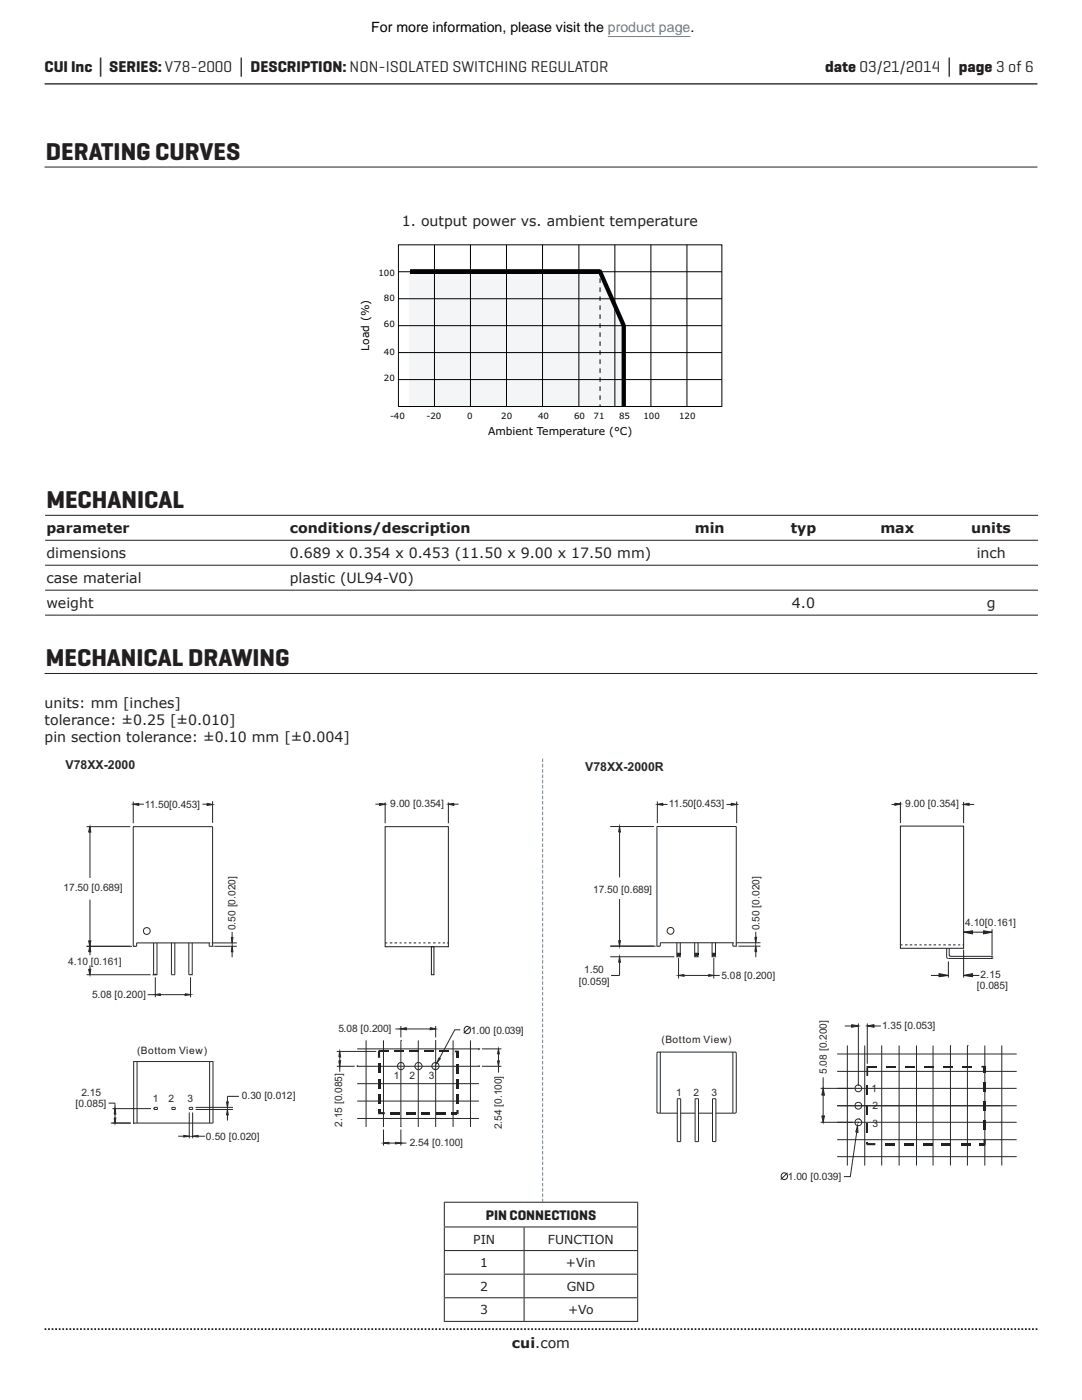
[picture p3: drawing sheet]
<svg xmlns="http://www.w3.org/2000/svg" width="216mm" height="279mm" viewBox="0 0 216 279" stroke-linecap="round" stroke-linejoin="round" font-family="sans-serif">
<path d="M8.9 16.7h198.1" fill="none" stroke="#231f20" stroke-width=".26"/>
<path d="M8.9 265.3h198.1" fill="none" stroke="#231f20" stroke-width=".35" stroke-dasharray=".4 .4 .4 .4 .4 .4" stroke-dashoffset=".7" stroke-linecap="butt"/>
<path d="M9 102.8h198.1M9 107.8h198.1M9 112.8h198.1M9 117.8h198.1M9 122.8h198.1" fill="none" stroke="#231f20" stroke-width=".2"/>
<path d="M29.5 198.5h7.4M31 195v4M38 195v4" fill="none" stroke="#24282b" stroke-width=".2"/>
<path d="M31 198.5l1-.2zM31 198.5l1 .2v-.4z" fill-rule="evenodd" fill="#24282b"/>
<path d="M31 198.5l1-.2v.4z" fill="none" stroke="#24282b" stroke-width=".2"/>
<path d="M36.9 198.3l1.1 .2zM36.9 198.3l1.1 .2-1.1 .2z" fill-rule="evenodd" fill="#24282b"/>
<path d="M17.3 188.9h8.7M17.3 194.5h12.8M18 190v.6M18 192.7v.7M36.9 198.3l1.1 .2-1.1 .2z" fill="none" stroke="#24282b" stroke-width=".2"/>
<path d="M18 188.9l-.3 1.1zM18 188.9l.1 1.1h-.4z" fill-rule="evenodd" fill="#24282b"/>
<path d="M18 188.9l.1 1.1h-.4z" fill="none" stroke="#24282b" stroke-width=".2"/>
<path d="M17.7 193.4l.3 1.1zM17.7 193.4l.3 1.1 .1-1.1z" fill-rule="evenodd" fill="#24282b"/>
<path d="M17.3 165h8.7M18 166.1v9.1M18 179.5v8.3M17.3 188.9h9M17.7 193.4h.4l-.1 1.1z" fill="none" stroke="#24282b" stroke-width=".2"/>
<path d="M18 165l-.3 1.1zM18 165l.1 1.1h-.4z" fill-rule="evenodd" fill="#24282b"/>
<path d="M18 165l.1 1.1h-.4z" fill="none" stroke="#24282b" stroke-width=".2"/>
<path d="M17.7 187.8l.3 1.1zM17.7 187.8l.3 1.1 .1-1.1z" fill-rule="evenodd" fill="#24282b"/>
<g fill="none" stroke="#24282b" stroke-width=".2">
<path d="M17.7 187.8h.4l-.1 1.1zM27.3 188.2v.7h-.7v-23.9h15.8v23.9h-.7v-.7M30.7 188.2v6.3h.6v-6.3M34.2 188.2v6.3h.7v-6.3M37.7 188.2v6.3h.7v-6.3M26.7 211.9h15.8v12.2h-15.8zM27.3 211.9v12.2M41.8 211.9v12.2M45.4 218.8v1.1M22.1 224.1h4M30.7 221h.7v.4h-.7zM34.3 221h.7v.4h-.7z"/>
<path d="M37.8 221h.6v.4h-.6zM39 221.4h7.5M39 221h7.5M45.4 222.5v1.1"/>
</g>
<path d="M45.4 221.4l-.2 1.1zM45.4 221.4l.2 1.1h-.4z" fill-rule="evenodd" fill="#24282b"/>
<path d="M45.4 221.4l.2 1.1h-.4z" fill="none" stroke="#24282b" stroke-width=".2"/>
<path d="M45.2 219.9l.2 1.1zM45.2 219.9l.2 1.1 .2-1.1z" fill-rule="evenodd" fill="#24282b"/>
<path d="M42.3 188.2h4.9M42.8 188.9h4.4M46.3 186v1.1M46.3 190v1.1M45.2 219.9h.4l-.2 1.1z" fill="none" stroke="#24282b" stroke-width=".2"/>
<path d="M46.3 188.9l-.2 1.1zM46.3 188.9l.2 1.1h-.4z" fill-rule="evenodd" fill="#24282b"/>
<path d="M46.3 188.9l.2 1.1h-.4z" fill="none" stroke="#24282b" stroke-width=".2"/>
<path d="M46.1 187.1l.2 1.1zM46.1 187.1l.2 1.1 .2-1.1z" fill-rule="evenodd" fill="#24282b"/>
<path d="M46.1 187.1h.4l-.2 1.1zM35.6 226.8h1.1M37.8 222v5.2M38.4 222v5.2M39.5 226.8h1.4" fill="none" stroke="#24282b" stroke-width=".2"/>
<path d="M36.7 226.6l1.1 .2zM36.7 226.6l1.1 .2-1.1 .1z" fill-rule="evenodd" fill="#24282b"/>
<path d="M36.7 226.6l1.1 .2-1.1 .1z" fill="none" stroke="#24282b" stroke-width=".2"/>
<path d="M38.4 226.8l1.1-.2zM38.4 226.8l1.1 .1v-.3z" fill-rule="evenodd" fill="#24282b"/>
<path d="M22.4 224.1h3.7M22.4 221.3h7.7M22.9 220.2v1.1M22.9 222.4v.7M38.4 226.8l1.1-.2v.3z" fill="none" stroke="#24282b" stroke-width=".2"/>
<path d="M22.9 221.3l-.1 1.1zM22.9 221.3l.2 1.1h-.3z" fill-rule="evenodd" fill="#24282b"/>
<path d="M22.9 221.3l.2 1.1h-.3z" fill="none" stroke="#24282b" stroke-width=".2"/>
<path d="M22.8 223.1l.1 1zM22.8 223.1l.1 1 .2-1z" fill-rule="evenodd" fill="#24282b"/>
<g fill="none" stroke="#24282b" stroke-width=".2">
<path d="M22.8 223.1h.3l-.2 1z"/>
<circle cx="29.3" cy="185.8" r=".68"/>
</g>
<path d="M31 194.5h.1" fill="none" stroke="#24282b" stroke-width=".2"/>
<path d="M38 194.5h.1" fill="none" stroke="#24282b" stroke-width=".2"/>
<path d="M30.6 194.5l.1-.1z" fill="#24282b"/>
<path d="M30.6 194.5l.1-.1z" fill="none" stroke="#24282b" stroke-width=".2"/>
<path d="M26.9 188.9h.1" fill="none" stroke="#24282b" stroke-width=".2"/>
<path d="M18 188.9h.1" fill="none" stroke="#24282b" stroke-width=".2"/>
<path d="M26.7 211.9h.1" fill="none" stroke="#24282b" stroke-width=".2"/>
<path d="M26.7 224.1h.1" fill="none" stroke="#24282b" stroke-width=".2"/>
<path d="M26.7 211.9h.1" fill="none" stroke="#24282b" stroke-width=".2"/>
<path d="M42.5 211.9h.1" fill="none" stroke="#24282b" stroke-width=".2"/>
<path d="M30.7 221.3h.1" fill="none" stroke="#24282b" stroke-width=".2"/>
<path d="M188.9 189.3v1.7l.3 .3h8.8v-.4l-8.4-.1-.2-.1v-1.4M26.7 224.1h.1" fill="none" stroke="#24282b" stroke-width=".2"/>
<path d="M198 191.3h.1" fill="none" stroke="#24282b" stroke-width=".2"/>
<path d="M179.7 160v4.3M192.3 160v4.3M185.8 194.7h1.6M189.2 191.9v3.2" fill="none" stroke="#23201c" stroke-width=".2"/>
<path d="M187.4 194.3l1.8 .4zM187.4 194.3v.6l1.8-.2z" fill-rule="evenodd" fill="#24282b"/>
<path d="M187.4 194.3l1.8 .4-1.8 .2zM192.3 189.5v5.6M192.3 186h4.6M198 185.4v5.3" fill="none" stroke="#23201c" stroke-width=".2"/>
<path d="M196.3 185.8l1.7 .2zM196.3 185.8v.6l1.7-.4z" fill-rule="evenodd" fill="#24282b"/>
<path d="M196.3 185.8l1.7 .2-1.7 .4z" fill="none" stroke="#23201c" stroke-width=".2"/>
<path d="M198 190.9h.1" fill="none" stroke="#24282b" stroke-width=".2"/>
<path d="M189.7 190.9h.1" fill="none" stroke="#24282b" stroke-width=".2"/>
<path d="M198 191.3h.1" fill="none" stroke="#24282b" stroke-width=".2"/>
<path d="M177.9 160.5h.9M198 190.9h.1" fill="none" stroke="#24282b" stroke-width=".2"/>
<path d="M192.3 160.5l1.1-.2zM192.3 160.5l1.1 .2v-.4z" fill-rule="evenodd" fill="#24282b"/>
<path d="M192.3 160.5l1.1-.2v.4z" fill="none" stroke="#24282b" stroke-width=".2"/>
<path d="M178.6 160.3l1.1 .2zM178.6 160.3l1.1 .2-1.1 .2z" fill-rule="evenodd" fill="#24282b"/>
<path d="M178.6 160.3l1.1 .2-1.1 .2z" fill="none" stroke="#24282b" stroke-width=".2"/>
<path d="M192.3 186l1.8-.2zM192.3 186l1.8-.2v.6z" fill-rule="evenodd" fill="#24282b"/>
<path d="M76.9 160.2v4.1M89.5 160.2v4.1M179.7 164.9h12.6v24.4h-12.6zM192.3 186l1.8-.2v.6z" fill="none" stroke="#23201c" stroke-width=".2"/>
<path d="M90.3 160.5h1.2" fill="none" stroke="#24282b" stroke-width=".2"/>
<path d="M89.5 160.5l1.1-.2zM89.5 160.5l1.1 .2v-.4z" fill-rule="evenodd" fill="#24282b"/>
<path d="M89.5 160.5l1.1-.2v.4z" fill="none" stroke="#24282b" stroke-width=".2"/>
<path d="M75.8 160.3l1.1 .2zM75.8 160.3l1.1 .2-1.1 .2z" fill-rule="evenodd" fill="#24282b"/>
<path d="M75.8 160.3l1.1 .2-1.1 .2z" fill="none" stroke="#24282b" stroke-width=".2"/>
<path d="M26.6 160v4.3M42.4 159.9v4.3M27.5 160.5h1.2M40.4 160.5h1M76.7 160.6h.1" fill="none" stroke="#24282b" stroke-width=".2"/>
<g fill="none" stroke="#23201c" stroke-width=".2">
<path d="M76.9 165h12.6v23.9h-12.6zM76.9 188.2h.4M77.8 188.2h.5M78.7 188.2h.5M79.7 188.2h.5M80.7 188.2h.4M81.6 188.2h.5M82.5 188.2h.5M83.5 188.2h.5M84.5 188.2h.4M85.4 188.2h.5M86.1 188.9h.5v5.6h-.5z"/>
<path d="M86.4 188.2h.5M87.4 188.2h.5M88.4 188.2h.4M89.3 188.2h.2M179.7 188.6h.4M180.6 188.6h.5M181.5 188.6h.5M182.5 188.6h.5M183.5 188.6h.4M184.4 188.6h.5M185.3 188.6h.5M186.3 188.6h.5"/>
<path d="M187.3 188.6h.4M188.2 188.6h.5M189.2 188.6h.5M190.2 188.6h.5M191.2 188.6h.4M192.1 188.6h.2"/>
</g>
<path d="M26.6 160.5l1.1-.2zM26.6 160.5l1.1 .2v-.4z" fill-rule="evenodd" fill="#24282b"/>
<path d="M26.6 160.5l1.1-.2v.4z" fill="none" stroke="#24282b" stroke-width=".2"/>
<path d="M41.3 160.3l1.1 .3zM41.3 160.3l1.1 .3-1.1 .1z" fill-rule="evenodd" fill="#24282b"/>
<path d="M41.3 160.3l1.1 .3-1.1 .1zM135.4 191.2v4.1M136.5 194.7h4.9M142.4 191.2v4.1M142.4 194.7h1.2" fill="none" stroke="#24282b" stroke-width=".2"/>
<path d="M135.4 194.7l1.1-.2zM135.4 194.7l1.1 .1v-.3z" fill-rule="evenodd" fill="#24282b"/>
<path d="M135.4 194.7l1.1-.2v.3z" fill="none" stroke="#24282b" stroke-width=".2"/>
<path d="M141.4 194.5l1 .2zM141.4 194.5l1 .2-1 .1z" fill-rule="evenodd" fill="#24282b"/>
<path d="M121.8 190.9h12.8M121.8 188.8h8.7M123.6 192v2.7M141.4 194.5l1 .2-1 .1z" fill="none" stroke="#24282b" stroke-width=".2"/>
<path d="M123.6 190.9l-.1 1.1zM123.6 190.9l.2 1.1h-.3z" fill-rule="evenodd" fill="#24282b"/>
<path d="M121.8 165h8.7M123.6 166.1v9M123.6 179.4v8.3M121.8 188.8h9M123.6 190.9l.2 1.1h-.3z" fill="none" stroke="#24282b" stroke-width=".2"/>
<path d="M123.6 165l-.1 1.1zM123.6 165l.2 1.1h-.3z" fill-rule="evenodd" fill="#24282b"/>
<path d="M123.6 165l.2 1.1h-.3z" fill="none" stroke="#24282b" stroke-width=".2"/>
<path d="M123.5 187.7l.1 1.1zM123.5 187.7l.1 1.1 .2-1.1z" fill-rule="evenodd" fill="#24282b"/>
<path d="M123.5 187.7h.3l-.2 1.1zM131.8 188.1v.7h-.7v-23.8h15.8v23.8h-.7v-.7M146.8 188.1h4.9M147.3 188.8h4.4M150.8 185.9v1.1M150.8 189.9v1.1" fill="none" stroke="#24282b" stroke-width=".2"/>
<path d="M150.8 188.8l-.2 1.1zM150.8 188.8l.2 1.1h-.4z" fill-rule="evenodd" fill="#24282b"/>
<path d="M150.8 188.8l.2 1.1h-.4z" fill="none" stroke="#24282b" stroke-width=".2"/>
<path d="M150.6 187l.2 1.1zM150.6 187l.2 1.1 .2-1.1z" fill-rule="evenodd" fill="#24282b"/>
<g fill="none" stroke="#24282b" stroke-width=".2">
<path d="M150.6 187h.4l-.2 1.1z"/>
<circle cx="133.8" cy="185.8" r=".67"/>
</g>
<path d="M142.5 194.7h.1" fill="none" stroke="#24282b" stroke-width=".2"/>
<path d="M131.1 188.8h.1" fill="none" stroke="#24282b" stroke-width=".2"/>
<path d="M131.4 188.8h.1" fill="none" stroke="#24282b" stroke-width=".2"/>
<path d="M123.6 190.9h.1" fill="none" stroke="#24282b" stroke-width=".2"/>
<path d="M146.9 188.8h.1" fill="none" stroke="#24282b" stroke-width=".2"/>
<path d="M131.2 160v4.3M147 160v4.3M132.3 160.5h.9M145 160.5h.9M150.8 188.8h.1" fill="none" stroke="#24282b" stroke-width=".2"/>
<path d="M131.2 160.5l1.1-.2zM131.2 160.5l1.1 .2v-.4z" fill-rule="evenodd" fill="#24282b"/>
<path d="M131.2 160.5l1.1-.2v.4z" fill="none" stroke="#24282b" stroke-width=".2"/>
<path d="M145.9 160.3l1.1 .2zM145.9 160.3l1.1 .2-1.1 .2z" fill-rule="evenodd" fill="#24282b"/>
<path d="M145.9 160.3l1.1 .2-1.1 .2z" fill="none" stroke="#24282b" stroke-width=".2"/>
<path d="M147 160.5h.1z" fill="#24282b"/>
<g fill="none" stroke="#24282b" stroke-width=".2">
<path d="M147 160.5h.1zM135.1 190.7h.6M135.1 188.1v2.6M135.1 190.7v.2h.6v-.2M135.7 188.1v2.6M138.6 190.7h.7M138.6 188.1v2.6M138.6 190.7v.2h.7v-.2M139.3 188.1v2.6M142.1 190.7h.7M142.1 188.1v2.6M142.8 188.1v2.8h-.7v-.2"/>
<path d="M131.8 210h14.9l.2 .1v11.8l-.2 .3h-3.9M135.1 219.3h.7v8.5h-.7zM138.7 219.3h.7v8.5h-.7zM142.2 219.3h.6v8.5h-.6zM146.2 210v12.2M135.1 222.2h-3.8l-.2-.2v-11.8l.2-.2h.5v12.2M135.8 222.2h2.9M139.4 222.2h2.8"/>
</g>
<path d="M135.8 190.5l.1 .1z" fill="#010202"/>
<path d="M135.1 190.5h.6" fill="none" stroke="#24282b" stroke-width=".2"/>
<path d="M135.8 190.3l.1 .1z" fill="#010202"/>
<path d="M135.1 190.3h.6" fill="none" stroke="#24282b" stroke-width=".2"/>
<path d="M139.3 190.5l.1 .1z" fill="#010202"/>
<path d="M138.6 190.5h.7" fill="none" stroke="#24282b" stroke-width=".2"/>
<path d="M139.3 190.3l.1 .1z" fill="#010202"/>
<path d="M138.6 190.3h.7" fill="none" stroke="#24282b" stroke-width=".2"/>
<path d="M142.8 190.5v.1z" fill="#010202"/>
<path d="M142.1 190.5h.7" fill="none" stroke="#24282b" stroke-width=".2"/>
<path d="M142.8 190.3v.1z" fill="#010202"/>
<path d="M142.1 190.3h.7" fill="none" stroke="#24282b" stroke-width=".2"/>
<path d="M142.8 190.9h.1" fill="none" stroke="#24282b" stroke-width=".2"/>
<path d="M27.3 188.2h14.4M121.9 194.7h1.7M131.8 188.1h14.4M194.1 194.7h1.3" fill="none" stroke="#23201c" stroke-width=".2"/>
<path d="M192.3 194.7l1.8-.4zM192.3 194.7l1.8-.4v.6z" fill-rule="evenodd" fill="#24282b"/>
<path d="M192.3 194.7l1.8-.4v.6zM45.4 218.8h2.3M21.7 220.2h1.2" fill="none" stroke="#23201c" stroke-width=".2"/>
<path d="M74.9 160.5h1.1M193.4 160.5h1M91.8 205.5h-1.1l-3 5.7" fill="none" stroke="#24282b" stroke-width=".2"/>
<path d="M108.3 151.1v88.7" fill="none" stroke="#79848d" stroke-width=".2" stroke-dasharray=".7 .4 .7 .4 .7 .4" stroke-linecap="butt"/>
<path d="M87.6 211.1l-.4 1zM87.6 211.1l-.4 1 .7-.8z" fill-rule="evenodd" fill="#24282b"/>
<path d="M67.2 209.8h7.9M67.2 212.8h3.6M67.8 210.9v.8M67.8 212.8v1.1M86.8 212.8h.2M86.9 212.6v.3M87.6 211.1l.3 .2-.7 .8z" fill="none" stroke="#24282b" stroke-width=".2"/>
<path d="M67.8 209.8l-.2 1.1zM67.8 209.8l.2 1.1h-.4z" fill-rule="evenodd" fill="#24282b"/>
<path d="M67.8 209.8l.2 1.1h-.4z" fill="none" stroke="#24282b" stroke-width=".2"/>
<path d="M67.6 211.7l.2 1.1zM67.6 211.7l.2 1.1 .2-1.1z" fill-rule="evenodd" fill="#24282b"/>
<path d="M67.6 211.7h.4l-.2 1.1zM76.5 225.4v3.2M77.6 228.1h1.3M80 225.4v3.2M80 228.1h1.1" fill="none" stroke="#24282b" stroke-width=".2"/>
<path d="M76.5 228.1l1.1-.1zM76.5 228.1l1.1 .2v-.3z" fill-rule="evenodd" fill="#24282b"/>
<path d="M76.5 228.1l1.1-.1v.3z" fill="none" stroke="#24282b" stroke-width=".2"/>
<path d="M78.9 228l1.1 .1zM78.9 228l1.1 .1-1.1 .2z" fill-rule="evenodd" fill="#24282b"/>
<path d="M96.2 209.3h3.9M96.2 212.8h3.9M99.5 210.3v1.4M99.5 212.8v1.3M78.9 228l1.1 .1-1.1 .2z" fill="none" stroke="#24282b" stroke-width=".2"/>
<path d="M99.5 209.3l-.2 1zM99.5 209.3l.1 1h-.3z" fill-rule="evenodd" fill="#24282b"/>
<path d="M99.5 209.3l.1 1h-.3z" fill="none" stroke="#24282b" stroke-width=".2"/>
<path d="M99.3 211.7l.2 1.1zM99.3 211.7l.2 1.1 .1-1.1z" fill-rule="evenodd" fill="#24282b"/>
<g fill="none" stroke="#24282b" stroke-width=".2">
<path d="M71.3 212.8h24.3M71.3 216.3h24.3M71.3 219.7h24.3M71.3 209.3h24.3M73 207.6v17.3M76.5 207.6v17.3M78.9 205.3h1.1M80 207.6v17.3M80 204.8v2.2M81.1 205.3h4.7M83.5 207.6v17.3M86.9 207.6v17.3"/>
<path d="M86.9 204.8v2.2M90.4 207.6v17.3M93.9 207.6v17.3M99.3 211.7h.3l-.1 1.1zM71.3 223.2h24.3"/>
<circle cx="80" cy="212.7" r=".69"/>
<circle cx="83.5" cy="212.8" r=".72"/>
<circle cx="86.9" cy="212.8" r=".71"/>
</g>
<path d="M85.8 205.1l1.1 .2zM85.8 205.1l1.1 .2-1.1 .2z" fill-rule="evenodd" fill="#24282b"/>
<path d="M85.8 205.1l1.1 .2-1.1 .2z" fill="none" stroke="#24282b" stroke-width=".2"/>
<path d="M80 205.3l1.1-.2zM80 205.3l1.1 .2v-.4z" fill-rule="evenodd" fill="#24282b"/>
<path d="M80 205.3l1.1-.2v.4z" fill="none" stroke="#24282b" stroke-width=".2"/>
<path d="M87.2 212.1h.1" fill="none" stroke="#24282b" stroke-width=".2"/>
<path d="M75.7 209.8h.1" fill="none" stroke="#24282b" stroke-width=".2"/>
<path d="M71.3 212.7l.1 .1z" fill-rule="evenodd" fill="#24282b"/>
<path d="M71.3 212.7l.1 .1z" fill="none" stroke="#24282b" stroke-width=".2"/>
<path d="M67.7 212.7l.1 .1z" fill-rule="evenodd" fill="#24282b"/>
<path d="M67.7 212.7l.1 .1z" fill="none" stroke="#24282b" stroke-width=".2"/>
<path d="M76.5 224.9h.1" fill="none" stroke="#24282b" stroke-width=".2"/>
<path d="M80 224.9h.1" fill="none" stroke="#24282b" stroke-width=".2"/>
<path d="M95.7 209.3h.1" fill="none" stroke="#24282b" stroke-width=".2"/>
<path d="M95.6 212.7l.1 .1z" fill-rule="evenodd" fill="#24282b"/>
<path d="M95.6 212.7l.1 .1z" fill="none" stroke="#24282b" stroke-width=".2"/>
<path d="M99.5 212.8h.1" fill="none" stroke="#24282b" stroke-width=".2"/>
<path d="M86.9 207.6h.1" fill="none" stroke="#24282b" stroke-width=".2"/>
<path d="M80 205.3h.1" fill="none" stroke="#24282b" stroke-width=".2"/>
<g fill="none" stroke="#23201c" stroke-width=".2">
<path d="M93.9 204.9l-1.4 1.3"/>
<circle cx="93.2" cy="205.5" r=".69"/>
</g>
<g fill="#23201c">
<path d="M75.6 209.7h1.9v.3h-1.9z"/>
<path d="M78.6 209.7h2v.3h-2z"/>
<path d="M81.7 209.7h1.9v.3h-1.9z"/>
<path d="M84.7 209.7h1.9v.3h-1.9z"/>
<path d="M87.7 209.7h1.9v.3h-1.9z"/>
<path d="M90.7 209.7h.6l.2 .1-.2 .2h-.6z"/>
<path d="M91.3 209.7h.2v.1z"/>
<path d="M91.1 209.8h.4v1.4h-.4z"/>
<path d="M91.1 212.4h.4v1.8h-.4z"/>
<path d="M91.1 215.4h.4v1.9h-.4z"/>
<path d="M91.1 218.5h.4v1.8h-.4z"/>
<path d="M91.1 221.5h.4v.6l-.2 .3-.2-.3z"/>
<path d="M91.5 222.1v.3h-.2z"/>
<path d="M90.1 221.9h1.2v.5h-1.2z"/>
<path d="M87 221.9h1.9v.5h-1.9z"/>
<path d="M84.1 221.9h1.7v.5h-1.7z"/>
<path d="M81 221.9h1.9v.5h-1.9z"/>
<path d="M78 221.9h1.8v.5h-1.8z"/>
<path d="M75.4 222.1l.2-.2h1.2v.5h-1.2z"/>
<path d="M75.4 222.1l.2 .3h-.2z"/>
<path d="M75.4 221.4h.4v.7h-.4z"/>
<path d="M75.4 218.4h.4v1.9h-.4z"/>
<path d="M75.4 215.3h.4v1.9h-.4z"/>
<path d="M75.4 212.3h.4v1.9h-.4z"/>
<path d="M75.4 209.8l.2-.1 .2 .1v1.3h-.4z"/>
<path d="M75.4 209.7h.2l-.2 .1z"/>
</g>
<g fill="none" stroke="#24282b" stroke-width=".2">
<path d="M163.7 217.2h39.2M164.3 215v2.2M164.3 218.6v4.1M167 213.8h35.9M167 210.3h35.9M169.1 208.7v23.9M172.5 208.7v23.9M175.9 208.7v23.9M179.4 208.7v23.9M182.9 208.7v23.9M186.2 208.7v23.9M189.7 208.7v23.9"/>
<path d="M193 208.7v23.9M196.5 208.7v23.9M199.9 208.7v23.9M163.7 224h39.2M167 220.7h35.9M167 227.5h35.9M167 230.8h35.9"/>
<circle cx="171.3" cy="217.2" r=".68"/>
<circle cx="171.3" cy="224" r=".69"/>
<circle cx="171.3" cy="220.7" r=".68"/>
</g>
<path d="M164 222.7l.3 1.3zM164 222.7l.3 1.3 .2-1.3z" fill-rule="evenodd" fill="#24282b"/>
<path d="M164 222.7h.5l-.2 1.3z" fill="none" stroke="#24282b" stroke-width=".2"/>
<path d="M164.3 217.2l-.3 1.4zM164.3 217.2l.2 1.4h-.5z" fill-rule="evenodd" fill="#24282b"/>
<path d="M164.3 217.2l.2 1.4h-.5zM168.6 204.8h1.3M171.3 204.3v12.4M173.1 204.3v8M174.4 204.8h1.4" fill="none" stroke="#24282b" stroke-width=".2"/>
<path d="M169.9 204.5l1.4 .3zM169.9 204.5l1.4 .3-1.4 .2z" fill-rule="evenodd" fill="#24282b"/>
<path d="M169.9 204.5l1.4 .3-1.4 .2z" fill="none" stroke="#24282b" stroke-width=".2"/>
<path d="M173.1 204.8l1.3-.3zM173.1 204.8l1.3 .2v-.5z" fill-rule="evenodd" fill="#24282b"/>
<path d="M173.1 204.8l1.3-.3v.5zM170.9 226l-1.2 8.8h-1.3" fill="none" stroke="#24282b" stroke-width=".2"/>
<path d="M171.1 224.7l-.3 1.2zM171.1 224.7l.1 1.3-.4-.1z" fill-rule="evenodd" fill="#24282b"/>
<path d="M171.1 224h.3M171.1 224.7l.1 1.3-.4-.1zM171.3 223.9v.2" fill="none" stroke="#24282b" stroke-width=".2"/>
<g fill="none" stroke="#23201c" stroke-width=".2">
<path d="M157.1 234.1l-1.3 1.3"/>
<circle cx="156.5" cy="234.7" r=".67"/>
</g>
<g fill="#23201c">
<path d="M173.1 212.7h1.9v.4h-1.9z"/>
<path d="M176.9 212.7h1.9v.4h-1.9z"/>
<path d="M180.7 212.7h1.9v.4h-1.9z"/>
<path d="M184.5 212.7h1.8v.4h-1.8z"/>
<path d="M188.2 212.7h2v.4h-2z"/>
<path d="M192 212.7h2v.4h-2z"/>
<path d="M195.8 212.7h.7l.2 .2-.2 .2h-.7z"/>
<path d="M196.5 212.7h.2v.2z"/>
<path d="M196.3 212.9h.4v1.3h-.4z"/>
<path d="M196.3 216h.4v2h-.4z"/>
<path d="M196.3 219.8h.4v2h-.4z"/>
<path d="M196.3 223.6h.4v1.9h-.4z"/>
<path d="M196.3 227.4h.4v.9l-.2 .3-.2-.3z"/>
<path d="M196.7 228.3v.3h-.2z"/>
<path d="M195.5 228.1h1v.5h-1z"/>
<path d="M191.7 228.1h1.9v.5h-1.9z"/>
<path d="M187.9 228.1h1.9v.5h-1.9z"/>
<path d="M184.1 228.1h1.9v.5h-1.9z"/>
<path d="M180.3 228.1h2v.5h-2z"/>
<path d="M176.5 228.1h2v.5h-2z"/>
<path d="M173.1 228.1h1.6v.5h-1.6l-.2-.3z"/>
<path d="M172.9 228.3l.2 .3h-.2z"/>
<path d="M172.9 228h.3v.3h-.3z"/>
<path d="M172.9 224.2h.3v1.9h-.3z"/>
<path d="M172.9 220.5h.3v1.9h-.3z"/>
<path d="M172.9 216.7h.3v1.9h-.3z"/>
<path d="M172.9 212.9l.2-.2 .1 .2v1.9h-.3z"/>
<path d="M172.9 212.7h.2l-.2 .2z"/>
</g>
<path d="M170.9 217.2h.1" fill="none" stroke="#24282b" stroke-width=".2"/>
<path d="M170.9 224h.1" fill="none" stroke="#24282b" stroke-width=".2"/>
<path d="M189.7 208.7h.1" fill="none" stroke="#24282b" stroke-width=".2"/>
<path d="M171.3 217.2h.1" fill="none" stroke="#24282b" stroke-width=".2"/>
<path d="M171.2 224.7h.1" fill="none" stroke="#24282b" stroke-width=".2"/>
<g fill="none" stroke="#231f20" stroke-width=".2">
<path d="M8.9 134.4h198.1M88.6 239.9h38.7M88.6 244.9h38.7M88.6 249.6h38.7M88.6 254.3h38.7M88.6 259h38.7M88.7 240v4.8M88.7 245v4.5M88.7 249.7v4.5M88.7 254.4v4.5M88.7 259.1v4.5M104.6 245v4.5"/>
<path d="M104.6 249.7v4.5M104.6 254.4v4.5M104.6 259.1v4.5M127.2 240v4.8M127.2 245v4.5M127.2 249.7v4.5M127.2 254.4v4.5M127.2 259.1v4.5M88.6 263.7h38.7"/>
</g>
<path d="M81.6 54.2h38.1l4.8 10.8v16.1h-42.9z" fill-rule="evenodd" fill="#f3f5f6"/>
<g fill="none" stroke="#010202" stroke-width=".2">
<path d="M79.5 48.9h64.5v32.2h-64.5zM79.5 54.2h64.5M79.5 59.6h64.5M86.7 48.9v32.2M93.9 48.9v32.2M101.1 48.9v32.2M108.3 48.9v32.2M115.5 48.9v32.2M119.7 54.2v.5M122.7 48.9v32.2M129.9 48.9v32.2M137.1 48.9v32.2"/>
<path d="M79.5 75.8h64.5M79.5 70.4h64.5M79.5 65h64.5M119.7 80.7v.4"/>
</g>
<path d="M119.7 54.2h-37.9h37.9l4.8 10.8v16.1" fill="none" stroke="#010202" stroke-width=".86" stroke-linecap="butt"/>
<path d="M119.7 79.8v-3.1" fill="none" stroke="#010202" stroke-width=".2" stroke-dasharray=".9 .9 .9 .9" stroke-linecap="butt"/>
<path d="M119.7 76.2v-21.1" fill="none" stroke="#010202" stroke-width=".2" stroke-dasharray=".9 .9 .9 .9 .9 .9" stroke-linecap="butt"/>
<path d="M8.9 33.3h198.1" fill="none" stroke="#231f20" stroke-width=".2"/>
<path d="M121.3 7.3h16.5" fill="none" stroke="#4582a4" stroke-width=".2"/>
<g font-size="4.9" fill="#231f20">
<text x="9.1" y="31.9">DERATING CURVES</text>
<text x="9.3" y="101.3">MECHANICAL</text>
<text x="9.1" y="133">MECHANICAL DRAWING</text>
</g>
<g font-size="3.2" fill="#231f20">
<text x="8.9" y="14.3">CUI Inc │ SERIES: V78-2000 │ DESCRIPTION: NON-ISOLATED SWITCHING REGULATOR</text>
<text x="164.6" y="14.3">date 03/21/2014 │ page 3 of 6</text>
</g>
<text font-size="2.8" x="74.1" y="6.4">For more information, please visit the product page.</text>
<g font-size="2.8" fill="#231f20">
<text x="80.2" y="45.2">1. output power vs. ambient temperature</text>
<text x="9.3" y="106.4">parameter</text>
<text x="57.8" y="106.4">conditions/description</text>
<text x="138.6" y="106.4">min</text>
<text x="157.8" y="106.4">typ</text>
<text x="175.7" y="106.4">max</text>
<text x="193.8" y="106.4">units</text>
<text x="9.3" y="111.4">dimensions</text>
<text x="57.8" y="111.4">0.689 x 0.354 x 0.453 (11.50 x 9.00 x 17.50 mm)</text>
<text x="194.9" y="111.4">inch</text>
<text x="9.3" y="116.4">case material</text>
<text x="57.8" y="116.4">plastic (UL94-V0)</text>
<text x="9.3" y="121.4">weight</text>
<text x="158" y="121.4">4.0</text>
<text x="196.9" y="121.4">g</text>
<text x="8.9" y="141.4">units: mm [inches]</text>
<text x="8.9" y="144.8">tolerance: ±0.25 [±0.010]</text>
<text x="8.9" y="148.2">pin section tolerance: ±0.10 mm [±0.004]</text>
<text x="96.9" y="243.5">PIN CONNECTIONS</text>
<text x="102.2" y="269">cui.com</text>
</g>
<g font-size="2.5" fill="#24282b">
<text x="13.1" y="153.4">V78XX-2000</text>
<text x="116.8" y="153.9">V78XX-2000R</text>
</g>
<g font-size="2.5" fill="#231f20">
<text x="94.4" y="248.2">PIN</text>
<text x="109.3" y="248.2">FUNCTION</text>
<text x="95.8" y="252.9">1</text>
<text x="95.8" y="257.6">2</text>
<text x="112.9" y="252.9">+Vin</text>
<text x="113.1" y="257.6">GND</text>
<text x="95.8" y="262.3">3</text>
<text x="113.4" y="262.3">+Vo</text>
</g>
<g font-size="2.2" fill="#010202">
<text x="73.7" y="70" transform="rotate(-90 73.7 70)">Load (%)</text>
<text x="97.4" y="86.7">Ambient Temperature (°C)</text>
</g>
<g font-size="2" fill="#24282b">
<text x="28.9" y="161.2">11.50[0.453]</text>
<text x="77.9" y="161.1">9.00 [0.354]</text>
<text x="133.5" y="161.1">11.50[0.453]</text>
<text x="180.6" y="161.1">9.00 [0.354]</text>
<text x="12.7" y="177.8">17.50 [0.689]</text>
<text x="118.4" y="178.2">17.50 [0.689]</text>
<text x="47" y="185.6" transform="rotate(-90 47 185.6)">0.50 [0.020]</text>
<text x="151.6" y="185.6" transform="rotate(-90 151.6 185.6)">0.50 [0.020]</text>
<text x="192.6" y="184.8">4.10[0.161]</text>
<text x="13.6" y="192.5">4.10 [0.161]</text>
<text x="115.5" y="196.7">[0.059]</text>
<text x="116.6" y="194.2">1.50</text>
<text x="143.9" y="195.4">5.08 [0.200]</text>
<text x="194.9" y="197.4">[0.085]</text>
<text x="195.7" y="195.3">2.15</text>
<text x="18.4" y="199.2">5.08 [0.200]</text>
<text x="67.5" y="205.9">5.08 [0.200]</text>
<text x="94" y="206.3">1.00 [0.039]</text>
<text x="176" y="205.3">1.35 [0.053]</text>
<text x="78.6" y="215.4">1</text>
<text x="81.7" y="215.4">2</text>
<text x="85.6" y="215.4">3</text>
<text x="165" y="214.4" transform="rotate(-90 165 214.4)">5.08 [0.200]</text>
<text x="15.1" y="220.8">[0.085]</text>
<text x="16.2" y="218.7">2.15</text>
<text x="30.5" y="220">1</text>
<text x="33.6" y="220">2</text>
<text x="37.4" y="220">3</text>
<text x="48.3" y="219.4">0.30 [0.012]</text>
<text x="134.9" y="218.7">1</text>
<text x="138.4" y="218.7">2</text>
<text x="142" y="218.7">3</text>
<text x="173.9" y="218">1</text>
<text x="174.1" y="221.4">2</text>
<text x="41.1" y="227.4">0.50 [0.020]</text>
<text x="68.3" y="224.8" transform="rotate(-90 68.3 224.8)">2.15 [0.085]</text>
<text x="100.1" y="225.3" transform="rotate(-90 100.1 225.3)">2.54 [0.100]</text>
<text x="174.1" y="224.8">3</text>
<text x="81.8" y="228.8">2.54 [0.100]</text>
<text x="157.2" y="235.5">1.00 [0.039]</text>
</g>
<g font-size="2" fill="#23201c">
<text x="132" y="208.2">(Bottom View)</text>
<text x="27.3" y="210.3">(Bottom View)</text>
</g>
<g font-size="1.7" fill="#010202">
<text x="75.5" y="55">100</text>
<text x="76.6" y="60.2">80</text>
<text x="76.6" y="65.3">60</text>
<text x="76.6" y="70.9">40</text>
<text x="76.6" y="76.1">20</text>
<text x="77.8" y="83.6">-40</text>
<text x="85.1" y="83.6">-20</text>
<text x="93.2" y="83.6">0</text>
<text x="100" y="83.6">20</text>
<text x="107.4" y="83.6">40</text>
<text x="114.5" y="83.6">60</text>
<text x="118.5" y="83.6">71</text>
<text x="123.5" y="83.7">85</text>
<text x="128.4" y="83.7">100</text>
<text x="135.5" y="83.7">120</text>
</g>
</svg>
